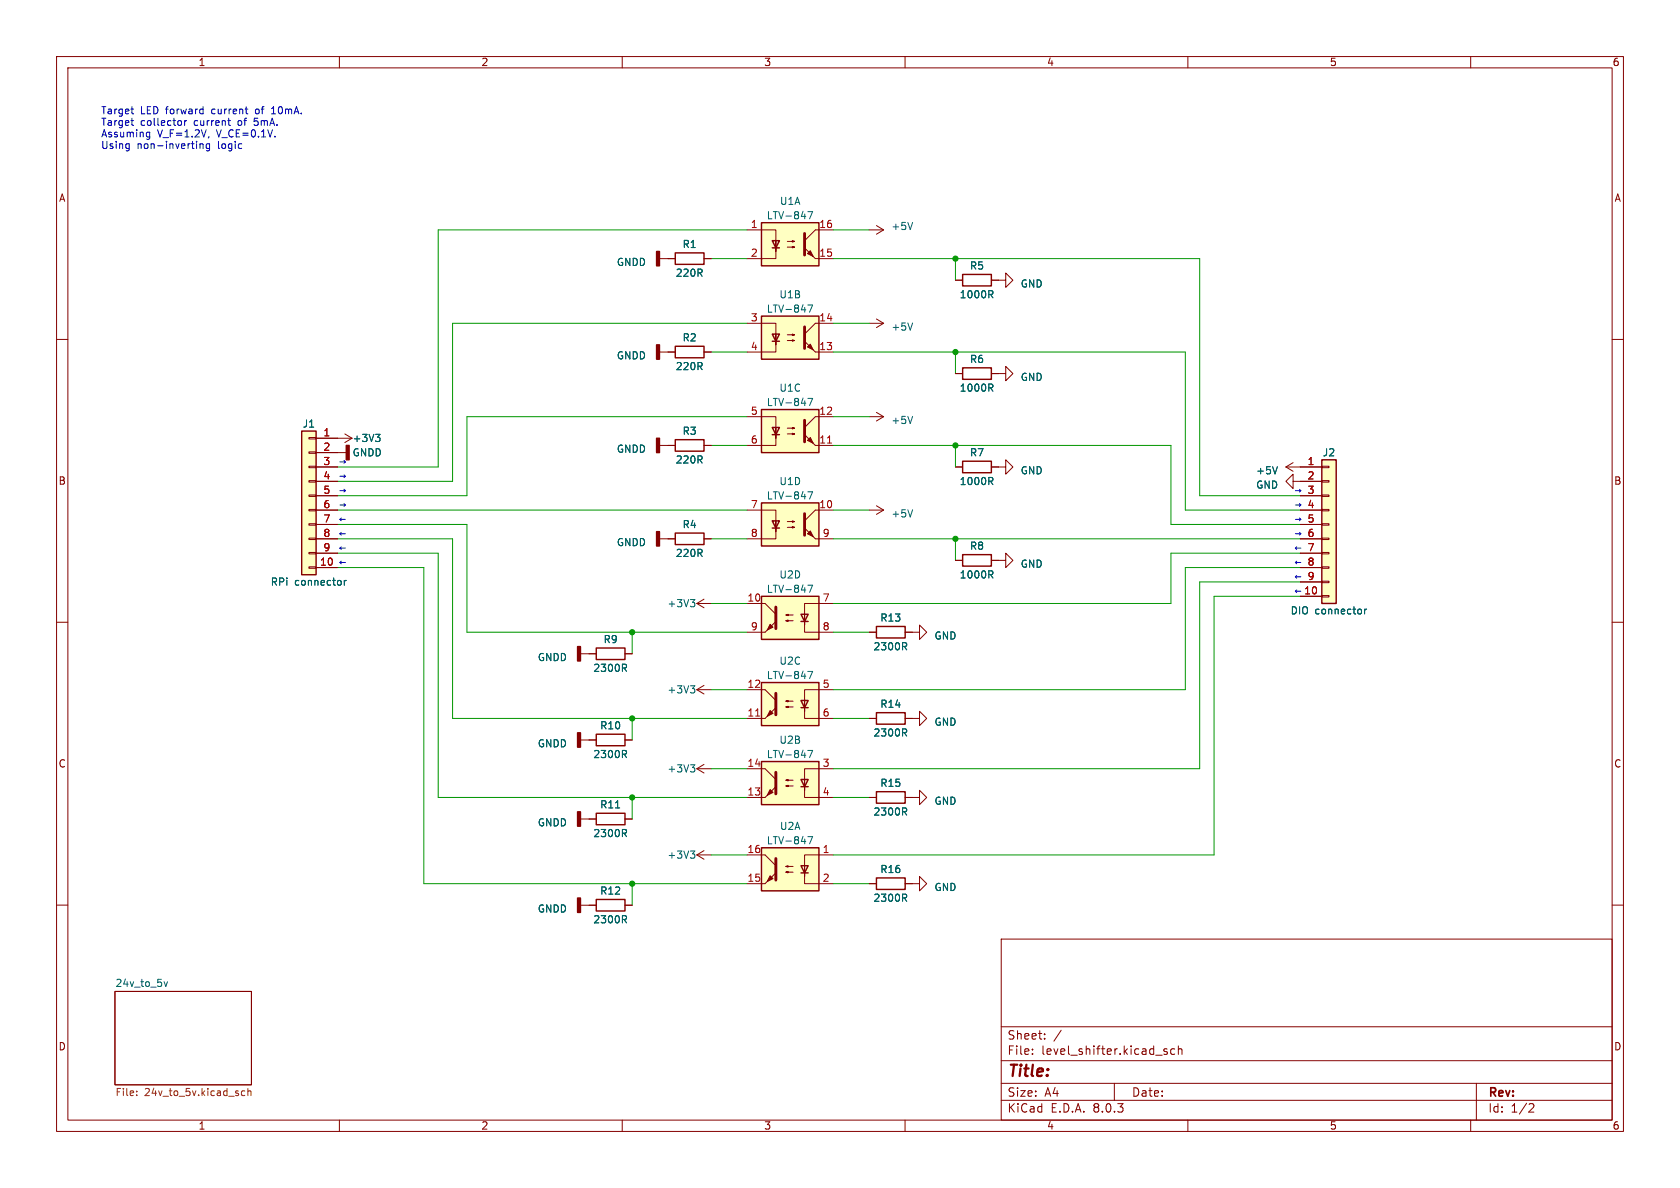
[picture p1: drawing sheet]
<svg xmlns="http://www.w3.org/2000/svg" width="297mm" height="210mm" viewBox="0 0 297 210" stroke-linecap="round" stroke-linejoin="round" font-family="sans-serif">
<g fill="none" stroke="#840000" stroke-width=".18">
<path d="M10 10h277v190h-277zM12 12h273v186h-273zM60 10v2M110 10v2M160 10v2M210 10v2M260 10v2M10 60h2M285 60h2M10 110h2M285 110h2M10 160h2"/>
<path d="M153.7 156.2h1.2M160 156.2h1.3M285 160h2M20.3 175.3h24.1v16.5h-24.1zM104.1 160h1.3M110.5 160h1.3M177 166h108v32h-108zM60 198v2M110 198v2M160 198v2M177 194.5h108M177 191.5h108"/>
<path d="M177 187.5h108M177 181.5h108M182.5 186.3v.1M182.5 185.5v.1M184.7 183.6v.1M184.7 182.8v.1M187.6 182.1l-1.3 2M197 191.5v3M206.3 185.5l-.3-.1-.3 .2 .1 .2 .5 .2v.3h-.6M207.7 185.5l-.5-.1-.2 .3v.4l.1 .2h.6M208.3 185.5l.2-.1 .4 .1 .1 .9M208.3 184.9v1.5"/>
<path d="M210 198v2M260 198v2M261 191.5v6.5M270.5 195.1l.5 .1 .2 .3-1 1.1h1"/>
</g>
<path d="M159.9 158.7l.4 .6M160.1 158.1l.2 .2-.1 .3-.1 .1M29 173.5l.3 .9 .3-.9M110.3 162.5l.5 .6M110.5 161.9l.3 .2-.1 .3-.2 .1" fill="none" stroke="#006464" stroke-width=".18"/>
<path d="M24.2 193.6v.1M24.2 192.9v.1M43.3 192.9l-.4-.1-.2 .3 .1 .5h.5M43.8 193l.2-.2 .3 .1 .1 .8M43.8 192.4v1.3" fill="none" stroke="#725600" stroke-width=".18"/>
<path d="M105.4 159h5.1v2h-5.1zM154.9 155.2h5.1v2h-5.1z" fill="none" stroke="#840000" stroke-width=".25"/>
<path d="M134.6 149.9h10.2v7.6h-10.2z" fill="#ffffc2"/>
<path d="M154.9 140h5.1v2h-5.1zM134.6 149.9h10.2v7.6h-10.2zM141.6 153h1.3l-.7 1.3zM141.6 154.3h1.3" fill="none" stroke="#840000" stroke-width=".25"/>
<path d="M132.1 151.1h3.2l1.9 1.9M132.1 156.2h3.2M138.9 154.2l.4-.1v.2l-.4-.1h1.3M138.9 153.2l.4-.2v.3l-.4-.1h1.3M142.2 154.3v1.9h5.1M147.3 151.1h-5.1v3.8v-1.9M153.7 141h1.2M160 141h1.3" fill="none" stroke="#840000" stroke-width=".18"/>
<g fill="#840000" stroke="#840000" stroke-width=".18">
<path d="M135.3 156.2l1.9-1.9z"/>
<path d="M136.1 154.8l.6 .5-1.1 .5z"/>
</g>
<path d="M137.2 151.8v3.8" fill="none" stroke="#840000" stroke-width=".51"/>
<path d="M142.8 147.9h.9l-.6 1.3M159.9 143.5l.4 .6M160.1 142.8l.2 .3-.1 .3-.1 .1" fill="none" stroke="#006464" stroke-width=".18"/>
<path d="M134.6 134.6h10.2v7.6h-10.2z" fill="#ffffc2"/>
<path d="M134.6 134.6h10.2v7.6h-10.2zM141.6 137.8h1.3l-.7 1.3zM141.6 139.1h1.3M154.9 126h5.1v2h-5.1z" fill="none" stroke="#840000" stroke-width=".25"/>
<g fill="none" stroke="#840000" stroke-width=".18">
<path d="M116.6 45.7h1.5M132.1 135.9h3.2l1.9 1.9M138.9 138.9l.4-.1v.3l-.4-.2h1.3M138.9 137.9l.4-.1v.2l-.4-.1h1.3M142.2 139.1v1.9h5.1M147.3 135.9h-5.1v3.8v-1.9M153.7 127h1.2M160 127h2.6v-1.3l1.2 1.3-1.2 1.3v-1.3M123.2 151.1l1.3 .8M123.2 151.1h2.5M124.5 150.4l-1.3 .7M132.1 141h3.2"/>
<path d="M161.3 156.2h1.3v-1.3l1.2 1.3-1.2 1.3v-1.3M161.3 141h1.3v-1.3l1.2 1.3-1.2 1.2v-1.2"/>
</g>
<g fill="#840000" stroke="#840000" stroke-width=".18">
<path d="M135.3 141l1.9-1.9z"/>
<path d="M136.1 139.6l.6 .5-1.1 .5z"/>
</g>
<path d="M137.2 136.5v3.8" fill="none" stroke="#840000" stroke-width=".51"/>
<path d="M142.8 132.7h.9l-.6 1.2M159.9 129.5l.4 .6M160.1 128.8l.2 .3-.1 .3-.1 .1M122.1 150.4h.7l-.4 .5M122.6 150.9l.2 .3v.3l-.2 .2" fill="none" stroke="#006464" stroke-width=".18"/>
<path d="M116.1 44.5h.5v2.5h-.5z" fill="#840000" stroke="#840000" stroke-width=".25"/>
<path d="M134.6 105.4h10.2v7.6h-10.2z" fill="#ffffc2"/>
<path d="M134.6 105.4h10.2v7.6h-10.2zM141.6 108.6h1.3l-.7 1.3zM141.6 109.9h1.3" fill="none" stroke="#840000" stroke-width=".25"/>
<path d="M132.1 106.7h3.2l1.9 1.9M132.1 111.8h3.2M138.9 109.7l.4-.1v.3l-.4-.2h1.3M138.9 108.7l.4-.1v.2l-.4-.1h1.3M142.2 109.9v1.9h5.1M147.3 106.7h-5.1v3.8v-1.9M123.2 121.9l1.3 .8M123.2 121.9h2.5M124.5 121.2l-1.3 .7" fill="none" stroke="#840000" stroke-width=".18"/>
<g fill="#840000" stroke="#840000" stroke-width=".18">
<path d="M137.2 109.9l-1.9 1.9z"/>
<path d="M136.1 110.4l.6 .5-1.1 .5z"/>
</g>
<path d="M137.2 107.3v3.8" fill="none" stroke="#840000" stroke-width=".51"/>
<path d="M142.8 103.4h.9l-.6 1.3M122.1 121.2h.7l-.4 .5M122.6 121.7l.2 .3v.3l-.2 .2" fill="none" stroke="#006464" stroke-width=".18"/>
<path d="M134.6 120.7h10.2v7.6h-10.2z" fill="#ffffc2"/>
<path d="M170.2 65h5.1v2.1h-5.1zM134.6 120.7h10.2v7.6h-10.2zM141.6 123.8h1.3l-.7 1.3zM141.6 125.1h1.3" fill="none" stroke="#840000" stroke-width=".25"/>
<g fill="none" stroke="#840000" stroke-width=".18">
<path d="M154.9 39.9l1.3 .7M153.7 40.6h2.5M153.7 57.2h2.5M154.9 56.4l1.3 .8M156.2 40.6l-1.3 .8M156.2 57.2l-1.3 .7M176.5 49.5h1.3v-1.2l1.3 1.2-1.3 1.3v-1.3M153.7 73.7h2.5M154.9 72.9l1.3 .8M156.2 73.7l-1.3 .7M168.9 66h1.3M175.3 66h2.5v-1.2l1.3 1.2-1.3 1.3v-1.3"/>
<path d="M153.7 90.2h2.5M154.9 89.4l1.3 .8M156.2 90.2l-1.3 .7M176.5 82.6h1.3v-1.3l1.3 1.3-1.3 1.2v-1.2M227.3 82.6l1.3 .7M227.3 82.6h2.6M228.6 85.1v-1.3l-1.3 1.3 1.3 1.3v-1.3h1.3M228.6 81.8l-1.3 .8M123.2 106.7l1.3 .7M123.2 106.7h2.5M124.5 105.9l-1.3 .8M132.1 121.9h3.2l1.9 1.9"/>
<path d="M132.1 127h3.2M138.9 125l.4-.2v.3l-.4-.1h1.3M138.9 124l.4-.2v.3l-.4-.1h1.3M142.2 125.1v1.9h5.1M147.3 121.9h-5.1v3.8v-1.9"/>
</g>
<g fill="#840000" stroke="#840000" stroke-width=".18">
<path d="M135.3 127l1.9-1.9z"/>
<path d="M136.1 125.6l.6 .5-1.1 .5z"/>
</g>
<path d="M137.2 122.6v3.8" fill="none" stroke="#840000" stroke-width=".51"/>
<path d="M133.6 126.6h.7" fill="none" stroke="#a90000" stroke-width=".18"/>
<path d="M161.3 39.3l-.4 1.3M161.3 57.1l-.4 1.3M161.3 73.6l-.4 1.3M175.1 68.6l.4 .6M175.3 67.9l.2 .2v.3l-.2 .2M161.3 90.1l-.4 1.3M225.8 82.5l-.4 1.3M122.1 106h.7l-.4 .5M122.6 106.5l.2 .2v.3l-.2 .3M142.8 118.7h.9l-.6 1.3" fill="none" stroke="#006464" stroke-width=".18"/>
<path d="M233.7 81.3h2.5v25.4h-2.5z" fill="#ffffc2"/>
<g fill="none" stroke="#840000" stroke-width=".18">
<path d="M168.9 99.1h1.3M175.3 99.1h2.5v-1.3l1.3 1.3-1.3 1.2v-1.2M229.9 82.6h3.8M229.9 85.1h3.8M229.9 87.6h3.8M229.9 90.2h3.8M229.9 92.7h3.8M229.9 95.3h3.8M229.9 97.8h3.8M233.7 97.7h1.2v.2h-1.2zM233.7 95.1h1.2v.3h-1.2zM233.7 92.6h1.2v.2h-1.2z"/>
<path d="M233.7 90h1.2v.3h-1.2zM233.7 87.5h1.2v.3h-1.2zM233.7 85h1.2v.2h-1.2zM233.7 82.4h1.2v.3h-1.2zM102.6 115.6h2.8M110.5 115.6h1.3M153.7 111.8h1.2M160 111.8h2.6v-1.3l1.2 1.3-1.2 1.2v-1.2M229.9 105.4h3.8M229.9 100.3h3.8M229.9 102.9h3.8M233.7 105.3h1.2v.2h-1.2z"/>
<path d="M233.7 102.7h1.2v.3h-1.2zM233.7 100.2h1.2v.3h-1.2zM102.6 130.8h2.8M110.5 130.8h1.3M123.2 135.9l1.3 .8M123.2 135.9h2.5M124.5 135.1l-1.3 .8M102.6 144.8h2.8M110.5 144.8h1.3M102.6 160h1.5"/>
</g>
<path d="M170.2 98h5.1v2.1h-5.1zM233.7 81.3h2.5v25.4h-2.5zM105.4 114.6h5.1v2h-5.1zM154.9 110.7h5.1v2.1h-5.1zM105.4 129.8h5.1v2h-5.1zM105.4 143.8h5.1v2h-5.1z" fill="none" stroke="#840000" stroke-width=".25"/>
<g fill="none" stroke="#006464" stroke-width=".18">
<path d="M110.3 118.1l.5 .6M110.5 117.4l.3 .3-.1 .3-.2 .1M159.9 114.3l.4 .6M160.1 113.6l.2 .3-.1 .3-.1 .1M175.1 101.6l.4 .6M175.3 100.9l.2 .3v.3l-.2 .1M241.2 107.7v.8M241.6 107.7l-.4 .2M110.3 133.3l.5 .6M110.5 132.7l.3 .2-.1 .3-.2 .1M122.1 135.2h.7l-.4 .5M122.6 135.7l.2 .2v.3l-.2 .3"/>
<path d="M108.8 142.8h.8M110.3 147.3l.5 .6M110.5 146.6l.3 .3-.1 .3-.2 .1"/>
</g>
<g fill="#840000" stroke="#840000" stroke-width=".25">
<path d="M102.1 158.8h.5v2.5h-.5z"/>
<path d="M102.1 114.3h.5v2.5h-.5z"/>
<path d="M102.1 129.5h.5v2.6h-.5z"/>
<path d="M102.1 143.5h.5v2.6h-.5z"/>
</g>
<path d="M134.6 72.4h10.2v7.6h-10.2z" fill="#ffffc2"/>
<path d="M134.6 72.4h10.2v7.6h-10.2zM136.5 75.6h1.3l-.6 1.2zM136.5 76.8h1.3" fill="none" stroke="#840000" stroke-width=".25"/>
<path d="M132.1 73.7h5.1v3.8v-1.9M137.2 76.8v1.9h-5.1M139.2 76.7h1.3l-.4 .1v-.2l.4 .1M139.2 75.7h1.3l-.4 .1v-.2l.4 .1M144.1 78.7h3.2M147.3 73.7h-3.2l-1.9 1.9" fill="none" stroke="#840000" stroke-width=".18"/>
<g fill="#840000" stroke="#840000" stroke-width=".18">
<path d="M142.2 76.8l1.9 1.9z"/>
<path d="M142.7 77.9l.6-.6 .5 1.1z"/>
</g>
<path d="M142.2 74.3v3.8" fill="none" stroke="#840000" stroke-width=".51"/>
<path d="M146.3 78.3h.7" fill="none" stroke="#a90000" stroke-width=".18"/>
<path d="M142.8 70.4h.9l-.6 1.3" fill="none" stroke="#006464" stroke-width=".18"/>
<path d="M134.6 88.9h10.2v7.6h-10.2z" fill="#ffffc2"/>
<path d="M119.4 94.2h5.1v2.1h-5.1zM134.6 88.9h10.2v7.6h-10.2zM136.5 92.1h1.3l-.6 1.2zM136.5 93.3h1.3" fill="none" stroke="#840000" stroke-width=".25"/>
<path d="M116.6 95.3h2.8M124.5 95.3h1.2M132.1 90.2h5.1v3.8v-1.9M137.2 93.3v2h-5.1M139.2 93.2h1.3l-.4 .1v-.2l.4 .1M139.2 92.2h1.3l-.4 .1v-.2l.4 .1M144.1 95.3h3.2M147.3 90.2h-3.2l-1.9 1.9" fill="none" stroke="#840000" stroke-width=".18"/>
<g fill="#840000" stroke="#840000" stroke-width=".18">
<path d="M142.2 93.3l1.9 2z"/>
<path d="M142.7 94.4l.6-.5 .5 1z"/>
</g>
<path d="M142.2 90.8v3.8" fill="none" stroke="#840000" stroke-width=".51"/>
<path d="M142.8 86.9h.9l-.6 1.3" fill="none" stroke="#006464" stroke-width=".18"/>
<path d="M116.1 94h.5v2.5h-.5z" fill="#840000" stroke="#840000" stroke-width=".25"/>
<path d="M134.6 55.9h10.2v7.6h-10.2z" fill="#ffffc2"/>
<path d="M134.6 55.9h10.2v7.6h-10.2zM136.5 59.1h1.3l-.6 1.2zM136.5 60.3h1.3" fill="none" stroke="#840000" stroke-width=".25"/>
<path d="M132.1 57.2h5.1v3.8v-1.9M139.2 59.2h1.3l-.4 .1v-.2l.4 .1M147.3 57.2h-3.2l-1.9 1.9M137.2 60.3v1.9h-5.1M139.2 60.2h1.3l-.4 .1v-.2l.4 .1M144.1 62.2h3.2" fill="none" stroke="#840000" stroke-width=".18"/>
<g fill="#840000" stroke="#840000" stroke-width=".18">
<path d="M142.2 60.3l1.9 1.9z"/>
<path d="M142.7 61.3l.6-.5 .5 1z"/>
</g>
<path d="M142.2 57.8v3.8" fill="none" stroke="#840000" stroke-width=".51"/>
<path d="M142.8 53.9h.9l-.6 1.3" fill="none" stroke="#006464" stroke-width=".18"/>
<path d="M134.6 39.4h10.2v7.6h-10.2z" fill="#ffffc2"/>
<path d="M134.6 39.4h10.2v7.6h-10.2zM136.5 42.5h1.3l-.6 1.3zM136.5 43.8h1.3" fill="none" stroke="#840000" stroke-width=".25"/>
<path d="M132.1 40.6h5.1v3.9v-2M137.2 43.8v1.9h-5.1M139.2 43.7h1.3l-.4 .1v-.2l.4 .1M139.2 42.7h1.3l-.4 .1v-.3l.4 .2M144.1 45.7h3.2M147.3 40.6h-3.2l-1.9 1.9M59.7 77.5h2.5M61 76.7l1.2 .8M62.2 77.5l-1.2 .7M59.7 80h1.5" fill="none" stroke="#840000" stroke-width=".18"/>
<g fill="#840000" stroke="#840000" stroke-width=".18">
<path d="M142.2 43.8l1.9 1.9z"/>
<path d="M142.7 44.8l.6-.5 .5 1z"/>
</g>
<path d="M142.2 41.3v3.8" fill="none" stroke="#840000" stroke-width=".51"/>
<path d="M142.8 37.4h.9l-.6 1.3M66.4 76.8h.8l-.4 .5M66.9 77.3l.3 .2v.3l-.3 .2" fill="none" stroke="#006464" stroke-width=".18"/>
<path d="M61.2 78.7h.5v2.6h-.5z" fill="#840000" stroke="#840000" stroke-width=".25"/>
<path d="M53.3 76.2h2.6v25.4h-2.6z" fill="#ffffc2"/>
<g fill="none" stroke="#840000" stroke-width=".18">
<path d="M118.1 45.7h1.3M124.5 45.7h1.2M168.9 49.5h1.3M175.3 49.5h1.2M54.6 79.9h1.3v.2h-1.3zM54.6 77.3h1.3v.3h-1.3zM55.9 77.5h3.8M116.6 78.7h2.8M116.6 62.2h2.8M124.5 78.7h1.2M124.5 62.2h1.2M168.9 66h1.3"/>
<path d="M175.3 66h1.2M54.6 97.7h1.3v.2h-1.3zM54.6 95.1h1.3v.3h-1.3zM54.6 92.6h1.3v.2h-1.3zM54.6 90h1.3v.3h-1.3zM54.6 87.5h1.3v.3h-1.3zM54.6 85h1.3v.2h-1.3zM54.6 82.4h1.3v.3h-1.3zM55.9 80h3.8M55.9 82.6h3.8M55.9 85.1h3.8M55.9 87.6h3.8"/>
<path d="M55.9 90.2h3.8M55.9 92.7h3.8M55.9 95.3h3.8M55.9 97.8h3.8M118.1 95.3h1.3M124.5 95.3h1.2M168.9 82.6h1.3M168.9 99.1h1.3M175.3 82.6h1.2M175.3 99.1h1.2M229.9 82.6h3.8M229.9 85.1h3.8"/>
<path d="M229.9 87.6h3.8M229.9 90.2h3.8M229.9 92.7h3.8M229.9 95.3h3.8M229.9 97.8h3.8M54.6 100.2h1.3v.3h-1.3zM55.9 100.3h3.8M104.1 115.6h1.3M110.5 115.6h1.3M153.7 111.8h1.2M160 111.8h1.3M229.9 100.3h3.8"/>
<path d="M229.9 105.4h3.8M229.9 102.9h3.8M104.1 130.8h1.3M110.5 130.8h1.3M153.7 127h1.2M160 127h1.3M104.1 144.8h1.3M110.5 144.8h1.3M153.7 156.2h1.2M153.7 141h1.2M160 156.2h1.3M160 141h1.3"/>
<path d="M104.1 160h1.3M110.5 160h1.3"/>
</g>
<path d="M119.4 44.7h5.1v2h-5.1zM170.2 48.5h5.1v2h-5.1zM53.3 76.2h2.6v25.4h-2.6zM119.4 77.7h5.1v2.1h-5.1zM119.4 61.2h5.1v2h-5.1zM170.2 81.5h5.1v2.1h-5.1z" fill="none" stroke="#840000" stroke-width=".25"/>
<g fill="none" stroke="#006464" stroke-width=".18">
<path d="M175.1 52l.4 .6M175.3 51.4l.2 .2v.3l-.2 .1M66.4 76.8h.8l-.4 .5M66.9 77.3l.3 .2v.3l-.3 .2M175.1 68.6l.4 .6M175.3 67.9l.2 .2v.3l-.2 .2M175.1 85.1l.4 .6M175.3 84.4l.2 .2v.3l-.2 .2M225.8 82.5l-.4 1.3M60.9 102.6v.8M61.2 102.6l-.3 .2M110.3 118.1l.5 .6"/>
<path d="M110.5 117.4l.3 .3-.1 .3-.2 .1M159.9 114.3l.4 .6M160.1 113.6l.2 .3-.1 .3-.1 .1M175.1 101.6l.4 .6M175.3 100.9l.2 .3v.3l-.2 .1M241.2 107.7v.8M241.6 107.7l-.4 .2M110.3 133.3l.5 .6M110.5 132.7l.3 .2-.1 .3-.2 .1M159.9 129.5l.4 .6M160.1 128.8l.2 .3-.1 .3-.1 .1M108.8 142.8h.8"/>
<path d="M110.3 147.3l.5 .6M110.5 146.6l.3 .3-.1 .3-.2 .1M159.9 158.7l.4 .6M159.9 143.5l.4 .6M160.1 142.8l.2 .3-.1 .3-.1 .1M160.1 158.1l.2 .2-.1 .3-.1 .1M110.3 162.5l.5 .6M110.5 161.9l.3 .2-.1 .3-.2 .1"/>
</g>
<g fill="#840000" stroke="#840000" stroke-width=".25">
<path d="M116.1 61h.5v2.5h-.5z"/>
<path d="M116.1 77.5h.5v2.5h-.5z"/>
</g>
<g fill="none" stroke="#0000c2" stroke-width=".18">
<path d="M23.1 19.3h.5M35.8 19.3h.1M35.9 18.9v1.2M43.3 19.3h.5M48.2 19l-.2 .2M22.7 25.4l.1 .1M22.8 25.4v1.2M22.8 26.2l-.1 .1M23.1 21.3h.5M23.4 20.1h.2M23.4 22.1l.2 .1M26 24.2h.5"/>
<path d="M26 23.4h.5M26.5 23.4v1l-.2 .2M32 21.4l.1 .2-.1 .5M32.6 21.3v.9M33 21.3l-.4 .3M35.4 25.5l.1-.1 .3 .1 .1 .8M35.4 25.4v.9M35.9 20.1h-.1M36.9 24.2l-.1 .2M37.1 25.4v1l-.3 .3-.3-.1M37.1 25.5l-.4-.1-.3 .3 .2 .5h.5M40.3 21.3h.4"/>
<path d="M40.4 22l.3 .2M43.7 20.1h.1M48 20.1h.7"/>
</g>
<g fill="none" stroke="#009600" stroke-width=".18">
<path d="M125.7 45.7h6.4M132.1 57.2h-52.1v27.9h-20.3M132.1 40.6h-54.6v42h-17.8M147.3 45.7h64.8v41.9h17.8M147.3 57.2h6.4M147.3 40.6h6.4M168.9 45.7v3.8M125.7 78.7h6.4M125.7 62.2h6.4M132.1 73.7h-49.6v13.9h-22.8M147.3 78.7h59.7v14h22.9M147.3 62.2h62.2v28h20.4"/>
<path d="M147.3 73.7h6.4M168.9 62.2v3.8M168.9 78.7v3.9M59.7 95.3h20.3v31.7h52.1M59.7 92.7h22.8v19.1h49.6M59.7 97.8h17.8v43.2h54.6M59.7 90.2h72.4M125.7 95.3h6.4M147.3 95.3h82.6M147.3 90.2h6.4M168.9 95.3v3.8M229.9 97.8h-22.9v8.9h-59.7"/>
<path d="M59.7 100.3h15.2v55.9h57.2M111.8 111.8v3.8M125.7 106.7h6.4M147.3 111.8h6.4M229.9 102.9h-17.8v33h-64.8M229.9 105.4h-15.3v45.7h-67.3M229.9 100.3h-20.4v21.6h-62.2M111.8 127v3.8M125.7 121.9h6.4M125.7 135.9h6.4M147.3 127h6.4M111.8 141v3.8"/>
<path d="M111.8 156.2v3.8M125.7 151.1h6.4M147.3 141h6.4M147.3 156.2h6.4"/>
</g>
<g fill="#009600" stroke="#009600" stroke-width=".18">
<circle cx="111.8" cy="127" r=".46"/>
<circle cx="111.8" cy="111.8" r=".46"/>
<circle cx="111.8" cy="141" r=".46"/>
<circle cx="111.8" cy="156.2" r=".46"/>
<circle cx="168.9" cy="62.2" r=".46"/>
<circle cx="168.9" cy="78.7" r=".46"/>
<circle cx="168.9" cy="95.3" r=".46"/>
<circle cx="168.9" cy="45.7" r=".46"/>
</g>
<text font-size="2.8" fill="#840000" x="178" y="190.9">Title:</text>
<g font-size="2.1" fill="#840000">
<text x="178" y="184">Sheet:</text>
<text x="178" y="186.7">File:</text>
<text x="184.1" y="186.7">level_shifter.kicad_sch</text>
<text x="178" y="196.9">KiCad</text>
<text x="178" y="194.1">Size:</text>
<text x="184.7" y="194.1">A4</text>
<text x="185.7" y="196.9">E.D.A.</text>
<text x="193.3" y="196.9">8.0.3</text>
<text x="200" y="194.1">Date:</text>
<text x="263" y="194.3">Rev:</text>
<text x="263" y="196.9">Id:</text>
<text x="267.1" y="196.9">1/2</text>
</g>
<g font-size="1.8" fill="#840000">
<text x="35" y="11.9">1</text>
<text x="85" y="11.9">2</text>
<text x="135" y="11.9">3</text>
<text x="185" y="11.9">4</text>
<text x="235" y="11.9">5</text>
<text x="285" y="11.9">6</text>
<text x="10.3" y="35.9">A</text>
<text x="285.3" y="35.9">A</text>
<text x="10.3" y="85.9">B</text>
<text x="285.3" y="85.9">B</text>
<text x="10.3" y="135.9">C</text>
<text x="285.3" y="135.9">C</text>
<text x="10.3" y="185.9">D</text>
<text x="285.3" y="185.9">D</text>
<text x="35" y="199.9">1</text>
<text x="85" y="199.9">2</text>
<text x="135" y="199.9">3</text>
<text x="185" y="199.9">4</text>
<text x="235" y="199.9">5</text>
<text x="285" y="199.9">6</text>
</g>
<g font-size="1.8" fill="#0000c2">
<text x="17.8" y="20.3">Target</text>
<text x="17.8" y="22.3">Target</text>
<text x="24.8" y="20.3">LED forward</text>
<text x="24.8" y="22.3">collector</text>
<text x="34.4" y="22.3">current</text>
<text x="37.7" y="20.3">current</text>
<text x="42.3" y="22.3">of</text>
<text x="45.4" y="22.3">5mA.</text>
<text x="45.6" y="20.3">of</text>
<text x="48.7" y="20.3">10mA.</text>
<text x="17.8" y="24.4">Assuming</text>
<text x="17.8" y="26.4">Using</text>
<text x="24.2" y="26.4">non-inverting</text>
<text x="27.8" y="24.4">V_F=1.2V,</text>
<text x="38.4" y="24.4">V_CE=0.1V.</text>
<text x="38.6" y="26.4">logic</text>
<text x="59.7" y="82.3">þÿ!’</text>
<text x="59.7" y="87.4">þÿ!’</text>
<text x="59.7" y="89.9">þÿ!’</text>
<text x="59.7" y="84.8">þÿ!’</text>
<text x="228.6" y="89.9">þÿ!’4</text>
<text x="228.6" y="87.4">þÿ!’3</text>
<text x="59.7" y="95">þÿ!•</text>
<text x="59.7" y="92.5">þÿ!•</text>
<text x="228.6" y="92.5">þÿ!’5</text>
<text x="228.6" y="95">þÿ!’6</text>
<text x="59.7" y="100.1">þÿ!•</text>
<text x="59.7" y="97.5">þÿ!•</text>
<text x="228.6" y="100.1">þÿ!•8</text>
<text x="228.6" y="97.5">þÿ!•7</text>
<text x="228.6" y="102.6">þÿ!•9</text>
<text x="228.6" y="105.2">þÿ!•</text>
</g>
<g font-size="1.8" fill="#a90000">
<text x="132.6" y="40.4">1</text>
<text x="144.7" y="40.4">16</text>
<text x="132.6" y="45.5">2</text>
<text x="144.7" y="45.5">15</text>
<text x="132.6" y="56.9">3</text>
<text x="144.7" y="56.9">14</text>
<text x="132.6" y="62">4</text>
<text x="144.7" y="62">13</text>
<text x="57.1" y="77.2">1</text>
<text x="132.6" y="73.4">5</text>
<text x="144.7" y="73.4">12</text>
<text x="57.1" y="79.8">2</text>
<text x="57.1" y="82.3">3</text>
<text x="132.6" y="78.5">6</text>
<text x="144.7" y="78.5">11</text>
<text x="231.1" y="82.3">1</text>
<text x="57.1" y="84.8">4</text>
<text x="57.1" y="87.4">5</text>
<text x="57.1" y="89.9">6</text>
<text x="132.6" y="89.9">7</text>
<text x="144.7" y="89.9">10</text>
<text x="231.1" y="84.8">2</text>
<text x="231.1" y="87.4">3</text>
<text x="231.1" y="89.9">4</text>
<text x="57.1" y="92.5">7</text>
<text x="57.1" y="95">8</text>
<text x="132.6" y="95">8</text>
<text x="145.3" y="95">9</text>
<text x="231.1" y="92.5">5</text>
<text x="231.1" y="95">6</text>
<text x="56.5" y="100.1">10</text>
<text x="57.1" y="97.5">9</text>
<text x="231.1" y="97.5">7</text>
<text x="231.1" y="100.1">8</text>
<text x="132" y="106.4">10</text>
<text x="145.3" y="106.4">7</text>
<text x="230.5" y="105.2">10</text>
<text x="231.1" y="102.6">9</text>
<text x="132.6" y="111.5">9</text>
<text x="145.3" y="111.5">8</text>
<text x="132" y="121.7">12</text>
<text x="145.3" y="121.7">5</text>
<text x="132" y="126.7">11</text>
<text x="145.3" y="126.7">6</text>
<text x="132" y="135.6">14</text>
<text x="145.3" y="135.6">3</text>
<text x="132" y="140.7">13</text>
<text x="145.3" y="140.7">4</text>
<text x="132" y="156">15</text>
<text x="132" y="150.9">16</text>
<text x="145.3" y="150.9">1</text>
<text x="145.3" y="156">2</text>
</g>
<g font-size="1.8" fill="#006464">
<text x="135.5" y="39">LTV-847</text>
<text x="137.8" y="36.4">U1A</text>
<text x="157.5" y="40.9">+5V</text>
<text x="108.9" y="47.2">GNDD</text>
<text x="120.6" y="44">R1</text>
<text x="171.4" y="47.9">R5</text>
<text x="119.4" y="49.1">220R</text>
<text x="137.7" y="52.9">U1B</text>
<text x="169.6" y="52.9">1000R</text>
<text x="180.3" y="51">GND</text>
<text x="135.5" y="55.5">LTV-847</text>
<text x="157.5" y="58.6">+5V</text>
<text x="108.9" y="63.7">GNDD</text>
<text x="119.4" y="65.6">220R</text>
<text x="120.6" y="60.6">R2</text>
<text x="171.4" y="64.4">R6</text>
<text x="135.5" y="72">LTV-847</text>
<text x="137.7" y="69.4">U1C</text>
<text x="169.6" y="69.4">1000R</text>
<text x="180.3" y="67.5">GND</text>
<text x="53.4" y="75.8">J1</text>
<text x="120.6" y="77.1">R3</text>
<text x="157.5" y="75.2">+5V</text>
<text x="62.2" y="80.9">GNDD</text>
<text x="62.2" y="78.3">+3V3</text>
<text x="108.9" y="80.2">GNDD</text>
<text x="119.4" y="82.1">220R</text>
<text x="171.4" y="80.9">R7</text>
<text x="233.8" y="80.9">J2</text>
<text x="135.5" y="88.5">LTV-847</text>
<text x="137.7" y="86">U1D</text>
<text x="169.6" y="86">1000R</text>
<text x="180.3" y="84">GND</text>
<text x="222" y="84">+5V</text>
<text x="222" y="86.6">GND</text>
<text x="120.6" y="93.6">R4</text>
<text x="157.5" y="91.7">+5V</text>
<text x="108.9" y="96.7">GNDD</text>
<text x="119.4" y="98.7">220R</text>
<text x="171.4" y="97.4">R8</text>
<text x="180.3" y="100.6">GND</text>
<text x="47.8" y="103.7">RPi</text>
<text x="52.1" y="103.7">connector</text>
<text x="117.9" y="107.5">+3V3</text>
<text x="135.5" y="105">LTV-847</text>
<text x="137.7" y="102.5">U2D</text>
<text x="169.6" y="102.5">1000R</text>
<text x="106.6" y="113.9">R9</text>
<text x="155.5" y="110.1">R13</text>
<text x="165.1" y="113.3">GND</text>
<text x="228.1" y="108.8">DIO connector</text>
<text x="95" y="117.1">GNDD</text>
<text x="104.8" y="119">2300R</text>
<text x="137.7" y="117.7">U2C</text>
<text x="154.3" y="115.2">2300R</text>
<text x="117.9" y="122.8">+3V3</text>
<text x="135.5" y="120.2">LTV-847</text>
<text x="155.5" y="125.3">R14</text>
<text x="106" y="129.1">R10</text>
<text x="137.7" y="131.7">U2B</text>
<text x="154.3" y="130.4">2300R</text>
<text x="165.1" y="128.5">GND</text>
<text x="95" y="132.3">GNDD</text>
<text x="104.8" y="134.2">2300R</text>
<text x="117.9" y="136.8">+3V3</text>
<text x="135.5" y="134.2">LTV-847</text>
<text x="106" y="143.1">R11</text>
<text x="155.5" y="139.3">R15</text>
<text x="165.1" y="142.5">GND</text>
<text x="95" y="146.3">GNDD</text>
<text x="104.8" y="148.2">2300R</text>
<text x="135.5" y="149.5">LTV-847</text>
<text x="137.8" y="146.9">U2A</text>
<text x="154.3" y="144.4">2300R</text>
<text x="117.9" y="152">+3V3</text>
<text x="155.5" y="154.5">R16</text>
<text x="95" y="161.5">GNDD</text>
<text x="106" y="158.3">R12</text>
<text x="154.3" y="159.6">2300R</text>
<text x="165.1" y="157.7">GND</text>
<text x="104.8" y="163.4">2300R</text>
<text x="20.3" y="174.5">24v_to_5v</text>
</g>
<g font-size="1.8" fill="#725600">
<text x="20.3" y="194.1">File:</text>
<text x="25.5" y="194.1">24v_to_5v.kicad_sch</text>
</g>
</svg>
